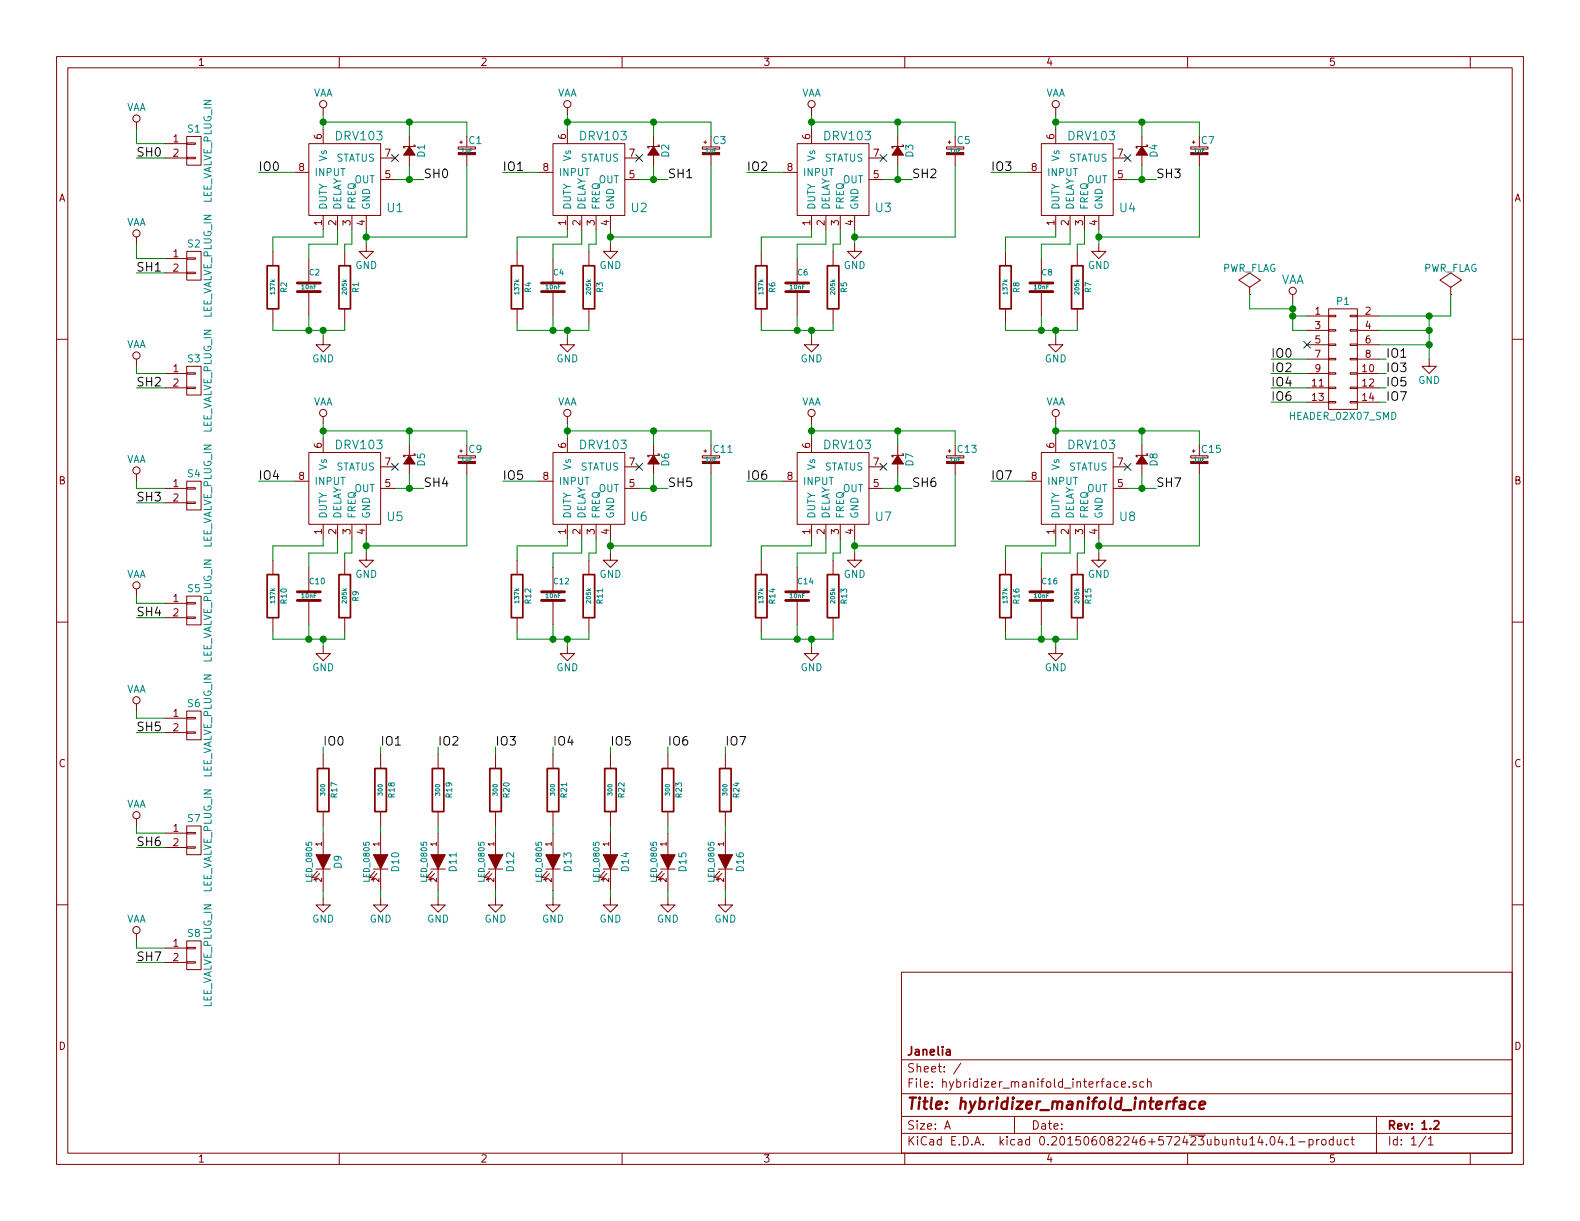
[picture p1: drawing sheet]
<svg xmlns="http://www.w3.org/2000/svg" width="279mm" height="216mm" viewBox="0 0 279 216" stroke-linecap="round" stroke-linejoin="round" font-family="sans-serif">
<g fill="none" stroke="#840000" stroke-width=".18">
<path d="M10 10h259.4v195.9h-259.4zM12 12h255.4v191.9h-255.4zM57.1 19.1v1.2M60 10v2M100.3 19.1v1.2M110 10v2M143.5 19.1v1.2M160 10v2M186.7 19.1v1.2M210 10v2M260 10v2M24.1 21.6v1.3"/>
<path d="M29.2 25.4h3.8M29.2 27.9h3.8M33 27.8h1.5v.3h-1.5zM33 25.3h1.5v.2h-1.5zM33 24.1h2.6v5.1h-2.6zM52.1 30.5h2.5M54.6 25.4h12.7v12.7h-12.7zM57.1 22.9v2.5M57.1 38.1v2.5M59.7 38.1v2.5M62.2 38.1v2.5M64.8 38.1v2.5"/>
<path d="M67.3 27.9h2.5M67.3 31.8h2.5M72.4 24.1v1.8M72.4 27.4v1.8M73.2 25.7h.2v.2h-2v.3h.2M81 26h3.1v.4h-3.1zM81.3 25.1h.5M81.5 24.9v.5M82.5 27.4v1.8M95.2 30.5h2.6M97.8 25.4h12.7v12.7h-12.7zM100.3 22.9v2.5"/>
<path d="M100.3 38.1v2.5M102.9 38.1v2.5M105.4 38.1v2.5M107.9 38.1v2.5M110.5 27.9h2.5M110.5 31.8h2.5M115.6 24.1v1.8M115.6 27.4v1.8M116.3 25.7h.3v.2h-2v.3h.2M124.2 26h3.1v.4h-3.1zM124.5 25.1h.5M124.7 24.9v.5"/>
<path d="M125.7 27.4v1.8M138.4 30.5h2.6M141 25.4h12.7v12.7h-12.7zM143.5 22.9v2.5M143.5 38.1v2.5M146 38.1v2.5M148.6 38.1v2.5M151.1 38.1v2.5M153.7 27.9h2.5M153.7 31.8h2.5M158.7 24.1v1.8M158.7 27.4v1.8"/>
<path d="M159.5 25.7h.3v.2h-2.1v.3h.3M167.4 26h3v.4h-3zM167.6 25.1h.5M167.9 24.9v.5M168.9 27.4v1.8M181.6 30.5h2.5M184.1 25.4h12.7v12.7h-12.7zM186.7 22.9v2.5M186.7 38.1v2.5M189.2 38.1v2.5M191.8 38.1v2.5M194.3 38.1v2.5"/>
<path d="M196.8 27.9h2.6M196.8 31.8h2.6M201.9 24.1v1.8M201.9 27.4v1.8M202.7 25.7h.2v.2h-2v.3h.3M210.6 26h3v.4h-3zM210.8 25.1h.5M211.1 24.9v.5M212.1 27.4v1.8M10 60h2M24.1 41.9v1.3M29.2 45.7h3.8"/>
<path d="M29.2 48.3h3.8M33 48.1h1.5v.3h-1.5zM33 45.6h1.5v.2h-1.5zM33 44.5h2.6v5h-2.6zM48.3 44.5v2.5M48.3 54.6v2.6M54.6 45.7v4.3M54.6 51.6v4.3M57.1 59.7v1.3h1.3l-1.3 1.2-1.2-1.2h1.2M61 44.5v2.5M61 54.6v2.6M64.8 43.2v1.3h1.2l-1.2 1.2-1.3-1.2h1.3"/>
<path d="M91.4 44.5v2.5M91.4 54.6v2.6M97.8 45.7v4.3M97.8 51.6v4.3M100.3 59.7v1.3h1.3l-1.3 1.2-1.2-1.2h1.2M104.1 44.5v2.5M104.1 54.6v2.6M107.9 43.2v1.3h1.3l-1.3 1.2-1.2-1.2h1.2M134.6 44.5v2.5M134.6 54.6v2.6M141 45.7v4.3M141 51.6v4.3"/>
<path d="M143.5 59.7v1.3h1.3l-1.3 1.2-1.3-1.2h1.3M147.3 44.5v2.5M147.3 54.6v2.6M151.1 43.2v1.3h1.3l-1.3 1.2-1.2-1.2h1.2M177.8 44.5v2.5M177.8 54.6v2.6M184.1 45.7v4.3M184.1 51.6v4.3M186.7 59.7v1.3h1.3l-1.3 1.2-1.3-1.2h1.3M190.5 44.5v2.5M190.5 54.6v2.6M194.3 43.2v1.3h1.3l-1.3 1.2-1.3-1.2h1.3"/>
<path d="M221 52.1h.1M221 50.8l1.9-1.3-1.9-1.2-1.9 1.2 1.9 1.3v1.3M228.6 52.1v1.2M231.1 55.9h3.8M231.1 58.4h3.8M234.9 58.3h1.3v.2h-1.3zM234.9 55.8h1.3v.2h-1.3zM234.9 54.6h5.1v17.8h-5.1zM238.8 58.3h1.2v.2h-1.2zM238.8 55.8h1.2v.2h-1.2zM240 55.9h3.8M240 58.4h3.8"/>
<path d="M256.5 52.1h.1M256.5 50.8l1.9-1.3-1.9-1.2-1.9 1.2 1.9 1.3v1.3M267.4 60h2M24.1 63.5v1.3M29.2 66h3.8M29.2 68.6h3.8M33 68.5h1.5v.2h-1.5zM33 65.9h1.5v.3h-1.5zM33 64.8h2.6v5.1h-2.6zM57.1 73.7v1.2M57.1 77.5v2.5M72.4 78.7v1.8"/>
<path d="M81.3 79.8h.5M81.5 79.5v.5M100.3 73.7v1.2M100.3 77.5v2.5M115.6 78.7v1.8M124.5 79.8h.5M124.7 79.5v.5M143.5 73.7v1.2M143.5 77.5v2.5M158.7 78.7v1.8M167.6 79.8h.5M167.9 79.5v.5"/>
<path d="M186.7 73.7v1.2M186.7 77.5v2.5M201.9 78.7v1.8M210.8 79.8h.5M211.1 79.5v.5M231.1 66h3.8M231.1 68.6h3.8M231.1 61h3.8M231.1 63.5h3.8M231.1 71.1h3.8M234.9 71h1.3v.2h-1.3zM234.9 68.5h1.3v.2h-1.3z"/>
<path d="M234.9 65.9h1.3v.3h-1.3zM234.9 63.4h1.3v.2h-1.3zM234.9 60.8h1.3v.3h-1.3zM238.8 71h1.2v.2h-1.2zM238.8 68.5h1.2v.2h-1.2zM238.8 65.9h1.2v.3h-1.2zM238.8 63.4h1.2v.2h-1.2zM238.8 60.8h1.2v.3h-1.2zM240 66h3.8M240 68.6h3.8M240 61h3.8M240 63.5h3.8"/>
<path d="M240 71.1h3.8M252.7 63.5v1.3h1.3l-1.3 1.2-1.2-1.2h1.2M24.1 83.8v1.3M29.2 86.4h3.8M29.2 88.9h3.8M33 88.8h1.5v.2h-1.5zM33 86.2h1.5v.3h-1.5zM33 85.1h2.6v5.1h-2.6zM48.3 99.1v2.5M52.1 85.1h2.5M54.6 80h12.7v12.7h-12.7zM57.1 92.7v2.6"/>
<path d="M59.7 92.7v2.6M61 99.1v2.5M62.2 92.7v2.6M64.8 97.8v1.3h1.2l-1.2 1.2-1.3-1.2h1.3M64.8 92.7v2.6M67.3 86.4h2.5M67.3 82.6h2.5M72.4 82v1.8M73.2 80.3h.2v.2h-2v.3h.2M81 80.6h3.1v.4h-3.1zM82.5 82v1.8M91.4 99.1v2.5"/>
<path d="M95.2 85.1h2.6M97.8 80h12.7v12.7h-12.7zM100.3 92.7v2.6M102.9 92.7v2.6M104.1 99.1v2.5M105.4 92.7v2.6M107.9 97.8v1.3h1.3l-1.3 1.2-1.2-1.2h1.2M107.9 92.7v2.6M110.5 86.4h2.5M110.5 82.6h2.5M115.6 82v1.8M116.3 80.3h.3v.2h-2v.3h.2"/>
<path d="M124.2 80.6h3.1v.4h-3.1zM125.7 82v1.8M134.6 99.1v2.5M138.4 85.1h2.6M141 80h12.7v12.7h-12.7zM143.5 92.7v2.6M146 92.7v2.6M147.3 99.1v2.5M148.6 92.7v2.6M151.1 97.8v1.3h1.3l-1.3 1.2-1.2-1.2h1.2M151.1 92.7v2.6M153.7 86.4h2.5"/>
<path d="M153.7 82.6h2.5M158.7 82v1.8M159.5 80.3h.3v.2h-2.1v.3h.3M167.4 80.6h3v.4h-3zM168.9 82v1.8M177.8 99.1v2.5M181.6 85.1h2.5M184.1 80h12.7v12.7h-12.7zM186.7 92.7v2.6M189.2 92.7v2.6M190.5 99.1v2.5M191.8 92.7v2.6"/>
<path d="M194.3 97.8v1.3h1.3l-1.3 1.2-1.3-1.2h1.3M194.3 92.7v2.6M196.8 86.4h2.6M196.8 82.6h2.6M201.9 82v1.8M202.7 80.3h.2v.2h-2v.3h.3M210.6 80.6h3v.4h-3zM212.1 82v1.8M10 110h2M24.1 104.1v1.3M29.2 106.7h3.8M29.2 109.2h3.8"/>
<path d="M33 109.1h1.5v.2h-1.5zM33 106.6h1.5v.2h-1.5zM33 105.4h2.6v5.1h-2.6zM48.3 109.2v2.6M54.6 100.3v4.3M54.6 106.2v4.3M57.1 114.3v1.3h1.3l-1.3 1.2-1.2-1.2h1.2M61 109.2v2.6M91.4 109.2v2.6M97.8 100.3v4.3M97.8 106.2v4.3M100.3 114.3v1.3h1.3l-1.3 1.2-1.2-1.2h1.2"/>
<path d="M104.1 109.2v2.6M134.6 109.2v2.6M141 100.3v4.3M141 106.2v4.3M143.5 114.3v1.3h1.3l-1.3 1.2-1.3-1.2h1.3M147.3 109.2v2.6M177.8 109.2v2.6M184.1 100.3v4.3M184.1 106.2v4.3M186.7 114.3v1.3h1.3l-1.3 1.2-1.3-1.2h1.3M190.5 109.2v2.6M267.4 110h2"/>
<path d="M24.1 124.5v1.2M29.2 127h3.8M29.2 129.5h3.8M33 129.4h1.5v.3h-1.5zM33 126.9h1.5v.2h-1.5zM33 125.7h2.6v5.1h-2.6zM57.1 133.4v2.5M67.3 133.4v2.5M77.5 133.4v2.5M87.6 133.4v2.5M97.8 133.4v2.5M107.9 133.4v2.5"/>
<path d="M118.1 133.4v2.5M128.3 133.4v2.5M10 160h2M24.1 144.8v1.3M29.2 147.3h3.8M29.2 149.9h3.8M33 149.7h1.5v.3h-1.5zM33 147.2h1.5v.2h-1.5zM33 146.1h2.6v5h-2.6zM55.9 153.7h2.5M56.1 154.1l-1 1.1 .7-.1M56.5 154.4l-1 1.2 .6-.2"/>
<path d="M57.1 158.8v1.2h1.3l-1.3 1.3-1.2-1.3h1.2M57.1 143.5v2.6M57.1 147.3v3.8M57.1 153.7v3.8M66 153.7h2.6M66.3 154.1l-1 1.1 .6-.1M66.7 154.4l-1 1.2 .6-.2M67.3 158.8v1.2h1.3l-1.3 1.3-1.3-1.3h1.3M67.3 143.5v2.6M67.3 147.3v3.8M67.3 153.7v3.8M76.2 153.7h2.5"/>
<path d="M76.5 154.1l-1.1 1.1 .7-.1M76.8 154.4l-1 1.2 .7-.2M77.5 158.8v1.2h1.2l-1.2 1.3-1.3-1.3h1.3M77.5 143.5v2.6M77.5 147.3v3.8M77.5 153.7v3.8M86.4 153.7h2.5M86.6 154.1l-1 1.1 .6-.1M87 154.4l-1 1.2 .6-.2M87.6 158.8v1.2h1.3l-1.3 1.3-1.2-1.3h1.2M87.6 143.5v2.6M87.6 147.3v3.8"/>
<path d="M87.6 153.7v3.8M96.5 153.7h2.6M96.8 154.1l-1 1.1 .6-.1M97.2 154.4l-1.1 1.2 .7-.2M97.8 158.8v1.2h1.3l-1.3 1.3-1.3-1.3h1.3M97.8 143.5v2.6M97.8 147.3v3.8M97.8 153.7v3.8M106.7 153.7h2.5M106.9 154.1l-1 1.1 .7-.1M107.3 154.4l-1 1.2 .6-.2M107.9 158.8v1.2h1.3l-1.3 1.3-1.2-1.3h1.2"/>
<path d="M107.9 143.5v2.6M107.9 147.3v3.8M107.9 153.7v3.8M116.8 153.7h2.6M117.1 154.1l-1 1.1 .6-.1M117.5 154.4l-1 1.2 .6-.2M118.1 158.8v1.2h1.3l-1.3 1.3-1.3-1.3h1.3M118.1 143.5v2.6M118.1 147.3v3.8M118.1 153.7v3.8M127 153.7h2.5M127.3 154.1l-1.1 1.1 .7-.1"/>
<path d="M127.6 154.4l-1 1.2 .7-.2M128.3 158.8v1.2h1.2l-1.2 1.3-1.3-1.3h1.3M128.3 143.5v2.6M128.3 147.3v3.8M128.3 153.7v3.8M267.4 160h2M24.1 165.1v1.3M29.2 167.6h3.8M29.2 170.2h3.8M33 170.1h1.5v.2h-1.5zM33 167.5h1.5v.3h-1.5zM33 166.4h2.6v5.1h-2.6z"/>
<path d="M159.4 171.9h108v32h-108zM159.4 197.4h108M159.4 193.4h108M159.4 187.4h108M167.1 199.7l.4-1.5 .5 1.5M167.2 199.2h.7M169.9 188l-1.3 1.9M179.4 197.4v3M197.7 191.3h-.4l-.3 .2 .1 .6 .2 .2 .4-.1M198.3 191.8l.7-.2v-.3h-.4l-.3 .2 .1 .7h.6M199.7 192.1v.2M200.9 191.3a.37 .37 0 0 0-.6 .2l.1 .2 .5 .1 .1 .2-.2 .3-.5-.1"/>
<path d="M202.3 191.3h-.5l-.3 .2 .1 .6 .2 .2 .5-.1M202.9 191.4l.2-.1h.4l.1 1M202.9 190.8v1.5M243.4 197.4v6.5M60 203.9v2M110 203.9v2M159.4 200.4h108M160 203.9v2M210 203.9v2M224.8 201h.1a.81 .81 0 0 1 .6 .6 .81 .81 0 0 1-.3 .8l-.1 .1a.8 .8 0 0 1-.6-.7 .8 .8 0 0 1 .3-.8zM226.4 200.9l-.4 1.1h.9M226.7 201.5v1"/>
<path d="M227.5 202.3v.2M228.1 201.4l.5-.4v1.5M228.1 202.5h.9M229.6 201.9h1.2M231.5 201.5h.4l.3 .3-.1 .6h-.6M231.5 201.5v1.5M232.8 201.5v1M233.3 201.5l-.5 .3M233.8 201.6l.2-.1 .4 .1 .1 .6-.1 .2-.4 .1-.2-.2zM235.8 201.5h-.5l-.2 .3v.5l.2 .2 .5-.1M235.8 201v1.5M236.5 201.5l.1 .9 .3 .1 .2-.2"/>
<path d="M237.1 201.5v1M238.5 201.5h-.5l-.3 .3 .1 .5 .2 .2 .5-.1M238.9 201.5h.6M239.1 201v1.3l.4 .2M252.1 200.9l-1.2 1.9M252.6 201.4l.4-.4v1.5M252.6 202.5h.8M260 203.9v2"/>
<circle cx="57.1" cy="18.4" r=".63"/>
<circle cx="100.3" cy="18.4" r=".63"/>
<circle cx="143.5" cy="18.4" r=".63"/>
<circle cx="186.7" cy="18.4" r=".63"/>
<circle cx="24.1" cy="21" r=".63"/>
<circle cx="24.1" cy="41.3" r=".63"/>
<circle cx="228.6" cy="51.4" r=".63"/>
<circle cx="24.1" cy="62.9" r=".63"/>
<circle cx="57.1" cy="73" r=".63"/>
<circle cx="100.3" cy="73" r=".63"/>
<circle cx="143.5" cy="73" r=".63"/>
<circle cx="186.7" cy="73" r=".63"/>
<circle cx="24.1" cy="83.2" r=".63"/>
<circle cx="24.1" cy="103.5" r=".63"/>
<circle cx="24.1" cy="123.8" r=".63"/>
<circle cx="24.1" cy="144.1" r=".63"/>
<circle cx="24.1" cy="164.5" r=".63"/>
</g>
<g fill="none" stroke="#840000" stroke-width=".3">
<path d="M47.2 47h2.1v7.6h-2.1zM59.9 47h2.1v7.6h-2.1zM90.4 47h2.1v7.6h-2.1zM103.1 47h2.1v7.6h-2.1zM133.6 47h2v7.6h-2zM146.3 47h2v7.6h-2zM176.8 47h2v7.6h-2zM189.5 47h2v7.6h-2zM47.2 101.6h2.1v7.6h-2.1zM59.9 101.6h2.1v7.6h-2.1zM90.4 101.6h2.1v7.6h-2.1zM103.1 101.6h2.1v7.6h-2.1z"/>
<path d="M133.6 101.6h2v7.6h-2zM146.3 101.6h2v7.6h-2zM176.8 101.6h2v7.6h-2zM189.5 101.6h2v7.6h-2zM56.1 135.9h2.1v7.6h-2.1zM66.3 135.9h2v7.6h-2zM76.5 135.9h2v7.6h-2zM86.6 135.9h2v7.6h-2zM96.8 135.9h2v7.6h-2zM106.9 135.9h2.1v7.6h-2.1zM117.1 135.9h2v7.6h-2zM127.3 135.9h2v7.6h-2z"/>
<path d="M253.6 198.3l.2-.1h.4l.3 .4-1 1.1h1"/>
</g>
<path d="M208.8 194.8h.7v1.3M209.6 195.2l-.7 .1a.4 .4 0 0 0-.4 .4 .4 .4 0 0 0 .3 .4l.7-.1M211.4 194.8a.7 .7 0 0 0-1 .3v.8l.3 .2 .6-.1M212.1 195.4l1-.2v-.4h-.8l-.2 1 .2 .3 .6-.1" fill="none" stroke="#840000" stroke-width=".41"/>
<g fill="none" stroke="#008400" stroke-width=".18">
<path d="M24.1 27.9h5.1M24.1 22.9v2.5h5.1M45.7 30.5h6.4M57.1 20.3v2.6M57.1 21.6h25.4v2.5M69.8 31.8h5.1M72.4 21.6v2.5M72.4 29.2v2.6M82.5 29.2v12.7h-17.7M88.9 30.5h6.3M100.3 21.6h25.4v2.5M100.3 20.3v2.6"/>
<path d="M113 31.8h5.1M115.6 21.6v2.5M115.6 29.2v2.6M125.7 29.2v12.7h-17.8M132.1 30.5h6.3M143.5 21.6h25.4v2.5M143.5 20.3v2.6M156.2 31.8h5.1M158.7 21.6v2.5M158.7 29.2v2.6M168.9 29.2v12.7h-17.8M175.3 30.5h6.3"/>
<path d="M186.7 21.6h25.4v2.5M186.7 20.3v2.6M199.4 31.8h5.1M201.9 21.6v2.5M201.9 29.2v2.6M212.1 29.2v12.7h-17.8M24.1 48.3h5.1M24.1 43.2v2.5h5.1M48.3 57.2v1.2h12.7v-1.2M54.6 55.9v2.5M57.1 40.6v1.3h-8.8v2.6M57.1 58.4v1.3"/>
<path d="M59.7 40.6v2.6h-5.1v2.5M62.2 40.6v2.6h-1.2v1.3M64.8 40.6v2.6M91.4 57.2v1.2h12.7v-1.2M97.8 55.9v2.5M100.3 40.6v1.3h-8.9v2.6M100.3 58.4v1.3M102.9 40.6v2.6h-5.1v2.5M105.4 40.6v2.6h-1.3v1.3M107.9 40.6v2.6M134.6 57.2v1.2h12.7v-1.2M141 55.9v2.5"/>
<path d="M143.5 40.6v1.3h-8.9v2.6M143.5 58.4v1.3M146 40.6v2.6h-5v2.5M148.6 40.6v2.6h-1.3v1.3M151.1 40.6v2.6M177.8 57.2v1.2h12.7v-1.2M184.1 55.9v2.5M186.7 40.6v1.3h-8.9v2.6M186.7 58.4v1.3M189.2 40.6v2.6h-5.1v2.5M191.8 40.6v2.6h-1.3v1.3M194.3 40.6v2.6"/>
<path d="M221 52.1v2.5h7.6M228.6 53.3v5.1h2.5M228.6 55.9h2.5M243.8 58.4h8.9M252.7 55.9v7.6M256.5 52.1v3.8h-12.7M24.1 64.8v1.2h5.1M24.1 68.6h5.1M57.1 74.9v2.6M57.1 76.2h25.4v2.5M72.4 76.2v2.5M100.3 74.9v2.6"/>
<path d="M100.3 76.2h25.4v2.5M115.6 76.2v2.5M143.5 74.9v2.6M143.5 76.2h25.4v2.5M158.7 76.2v2.5M186.7 74.9v2.6M186.7 76.2h25.4v2.5M201.9 76.2v2.5M224.8 63.5h6.3M224.8 66h6.3M224.8 68.6h6.3M224.8 71.1h6.3"/>
<path d="M243.8 63.5h1.3M243.8 66h1.3M243.8 68.6h1.3M243.8 71.1h1.3M243.8 61h8.9M24.1 85.1v1.3h5.1M24.1 88.9h5.1M45.7 85.1h6.4M57.1 95.3v1.2h-8.8v2.6M59.7 95.3v2.5h-5.1v2.5M62.2 95.3v2.5h-1.2v1.3M64.8 95.3v2.5"/>
<path d="M69.8 86.4h5.1M72.4 83.8v2.6M82.5 83.8v12.7h-17.7M88.9 85.1h6.3M100.3 95.3v1.2h-8.9v2.6M102.9 95.3v2.5h-5.1v2.5M105.4 95.3v2.5h-1.3v1.3M107.9 95.3v2.5M113 86.4h5.1M115.6 83.8v2.6M125.7 83.8v12.7h-17.8M132.1 85.1h6.3"/>
<path d="M143.5 95.3v1.2h-8.9v2.6M146 95.3v2.5h-5v2.5M148.6 95.3v2.5h-1.3v1.3M151.1 95.3v2.5M156.2 86.4h5.1M158.7 83.8v2.6M168.9 83.8v12.7h-17.8M175.3 85.1h6.3M186.7 95.3v1.2h-8.9v2.6M189.2 95.3v2.5h-5.1v2.5M191.8 95.3v2.5h-1.3v1.3M194.3 95.3v2.5"/>
<path d="M199.4 86.4h5.1M201.9 83.8v2.6M212.1 83.8v12.7h-17.8M24.1 109.2h5.1M24.1 105.4v1.3h5.1M48.3 111.8v1.2h12.7v-1.2M54.6 110.5v2.5M57.1 113v1.3M91.4 111.8v1.2h12.7v-1.2M97.8 110.5v2.5M100.3 113v1.3M134.6 111.8v1.2h12.7v-1.2"/>
<path d="M141 110.5v2.5M143.5 113v1.3M177.8 111.8v1.2h12.7v-1.2M184.1 110.5v2.5M186.7 113v1.3M24.1 129.5h5.1M24.1 125.7v1.3h5.1M57.1 132.1v1.3M67.3 132.1v1.3M77.5 132.1v1.3M87.6 132.1v1.3M97.8 132.1v1.3"/>
<path d="M107.9 132.1v1.3M118.1 132.1v1.3M128.3 132.1v1.3M24.1 149.9h5.1M24.1 146.1v1.2h5.1M57.1 146.1v1.2M57.1 157.5v1.3M67.3 146.1v1.2M67.3 157.5v1.3M77.5 146.1v1.2M77.5 157.5v1.3M87.6 146.1v1.2"/>
<path d="M87.6 157.5v1.3M97.8 146.1v1.2M97.8 157.5v1.3M107.9 146.1v1.2M107.9 157.5v1.3M118.1 146.1v1.2M118.1 157.5v1.3M128.3 146.1v1.2M128.3 157.5v1.3M24.1 170.2h5.1M24.1 166.4v1.2h5.1"/>
</g>
<g fill="#008400" stroke="#008400" stroke-width=".25">
<circle cx="228.6" cy="55.9" r=".51"/>
<circle cx="228.6" cy="54.6" r=".51"/>
<circle cx="252.7" cy="58.4" r=".51"/>
<circle cx="252.7" cy="61" r=".51"/>
<circle cx="252.7" cy="55.9" r=".51"/>
<circle cx="72.4" cy="31.8" r=".51"/>
<circle cx="57.2" cy="21.6" r=".51"/>
<circle cx="72.4" cy="21.6" r=".51"/>
<circle cx="64.8" cy="41.9" r=".51"/>
<circle cx="54.6" cy="58.4" r=".51"/>
<circle cx="57.2" cy="58.4" r=".51"/>
<circle cx="115.6" cy="31.8" r=".51"/>
<circle cx="100.3" cy="21.6" r=".51"/>
<circle cx="115.6" cy="21.6" r=".51"/>
<circle cx="108" cy="41.9" r=".51"/>
<circle cx="97.8" cy="58.4" r=".51"/>
<circle cx="100.3" cy="58.4" r=".51"/>
<circle cx="158.8" cy="31.8" r=".51"/>
<circle cx="143.5" cy="21.6" r=".51"/>
<circle cx="158.8" cy="21.6" r=".51"/>
<circle cx="151.1" cy="41.9" r=".51"/>
<circle cx="141" cy="58.4" r=".51"/>
<circle cx="143.5" cy="58.4" r=".51"/>
<circle cx="201.9" cy="31.8" r=".51"/>
<circle cx="186.7" cy="21.6" r=".51"/>
<circle cx="201.9" cy="21.6" r=".51"/>
<circle cx="194.3" cy="41.9" r=".51"/>
<circle cx="184.2" cy="58.4" r=".51"/>
<circle cx="186.7" cy="58.4" r=".51"/>
<circle cx="72.4" cy="86.4" r=".51"/>
<circle cx="57.2" cy="76.2" r=".51"/>
<circle cx="72.4" cy="76.2" r=".51"/>
<circle cx="64.8" cy="96.5" r=".51"/>
<circle cx="54.6" cy="113" r=".51"/>
<circle cx="57.2" cy="113" r=".51"/>
<circle cx="115.6" cy="86.4" r=".51"/>
<circle cx="100.3" cy="76.2" r=".51"/>
<circle cx="115.6" cy="76.2" r=".51"/>
<circle cx="108" cy="96.5" r=".51"/>
<circle cx="97.8" cy="113" r=".51"/>
<circle cx="100.3" cy="113" r=".51"/>
<circle cx="158.8" cy="86.4" r=".51"/>
<circle cx="143.5" cy="76.2" r=".51"/>
<circle cx="158.8" cy="76.2" r=".51"/>
<circle cx="151.1" cy="96.5" r=".51"/>
<circle cx="141" cy="113" r=".51"/>
<circle cx="143.5" cy="113" r=".51"/>
<circle cx="201.9" cy="86.4" r=".51"/>
<circle cx="186.7" cy="76.2" r=".51"/>
<circle cx="201.9" cy="76.2" r=".51"/>
<circle cx="194.3" cy="96.5" r=".51"/>
<circle cx="184.2" cy="113" r=".51"/>
<circle cx="186.7" cy="113" r=".51"/>
</g>
<g fill="none" stroke="#000084" stroke-width=".18">
<path d="M69.2 27.3l1.3 1.2M70.5 27.3l-1.3 1.2M112.4 27.3l1.2 1.2M113.6 27.3l-1.2 1.2M155.6 27.3l1.2 1.2M156.8 27.3l-1.2 1.2M198.8 27.3l1.2 1.2M200 27.3l-1.2 1.2M230.5 60.4l1.2 1.2M231.7 60.4l-1.2 1.2M69.2 81.9l1.3 1.3M70.5 81.9l-1.3 1.3"/>
<path d="M112.4 81.9l1.2 1.3M113.6 81.9l-1.2 1.3M155.6 81.9l1.2 1.3M156.8 81.9l-1.2 1.3M198.8 81.9l1.2 1.3M200 81.9l-1.2 1.3"/>
</g>
<g fill="#840000" stroke="#840000" stroke-width=".18">
<path d="M72.4 25.9l1 1.5h-2z"/>
<path d="M115.6 25.9l1 1.5h-2z"/>
<path d="M158.7 25.9l1.1 1.5h-2.1z"/>
<path d="M201.9 25.9l1 1.5h-2z"/>
<path d="M72.4 80.5l1 1.5h-2z"/>
<path d="M115.6 80.5l1 1.5h-2z"/>
<path d="M158.7 80.5l1.1 1.5h-2.1z"/>
<path d="M201.9 80.5l1 1.5h-2z"/>
<path d="M55.9 151.1h2.5l-1.3 2.6z"/>
<path d="M66 151.1h2.6l-1.3 2.6z"/>
<path d="M76.2 151.1h2.5l-1.2 2.6z"/>
<path d="M86.4 151.1h2.5l-1.3 2.6z"/>
<path d="M96.5 151.1h2.6l-1.3 2.6z"/>
<path d="M106.7 151.1h2.5l-1.3 2.6z"/>
<path d="M116.8 151.1h2.6l-1.3 2.6z"/>
<path d="M127 151.1h2.5l-1.2 2.6z"/>
<path d="M81 27h3.1v.4h-3.1z"/>
<path d="M124.2 27h3.1v.4h-3.1z"/>
<path d="M167.4 27h3v.4h-3z"/>
<path d="M210.6 27h3v.4h-3z"/>
<path d="M81 81.6h3.1v.4h-3.1z"/>
<path d="M124.2 81.6h3.1v.4h-3.1z"/>
<path d="M167.4 81.6h3v.4h-3z"/>
<path d="M210.6 81.6h3v.4h-3z"/>
</g>
<g fill="none" stroke="#840000" stroke-width=".51">
<path d="M52.6 51.6h4M52.6 50h4M95.8 51.6h4M95.8 50h4M138.9 51.6h4.1M138.9 50h4.1M182.1 51.6h4.1M182.1 50h4.1M52.6 106.2h4M52.6 104.6h4M95.8 106.2h4M95.8 104.6h4"/>
<path d="M138.9 106.2h4.1M138.9 104.6h4.1M182.1 106.2h4.1M182.1 104.6h4.1"/>
</g>
<text font-size="2.8" fill="#840000" x="160.4" y="196.2">Title: hybridizer_manifold_interface</text>
<g font-size="2.1">
<text x="24.1" y="27.7">SH0</text>
<text x="45.7" y="30.2">IO0</text>
<text x="74.9" y="31.5">SH0</text>
<text x="88.9" y="30.2">IO1</text>
<text x="118.1" y="31.5">SH1</text>
<text x="132.1" y="30.2">IO2</text>
<text x="161.3" y="31.5">SH2</text>
<text x="175.3" y="30.2">IO3</text>
<text x="204.5" y="31.5">SH3</text>
<text x="24.1" y="48">SH1</text>
<text x="224.8" y="63.2">IO0</text>
<text x="224.8" y="65.8">IO2</text>
<text x="245.1" y="63.2">IO1</text>
<text x="245.1" y="65.8">IO3</text>
<text x="24.1" y="68.3">SH2</text>
<text x="224.8" y="68.3">IO4</text>
<text x="224.8" y="70.9">IO6</text>
<text x="245.1" y="68.3">IO5</text>
<text x="245.1" y="70.9">IO7</text>
<text x="24.1" y="88.6">SH3</text>
<text x="45.7" y="84.8">IO4</text>
<text x="74.9" y="86.1">SH4</text>
<text x="88.9" y="84.8">IO5</text>
<text x="118.1" y="86.1">SH5</text>
<text x="132.1" y="84.8">IO6</text>
<text x="161.3" y="86.1">SH6</text>
<text x="175.3" y="84.8">IO7</text>
<text x="204.5" y="86.1">SH7</text>
<text x="24.1" y="109">SH4</text>
<text x="24.1" y="129.3">SH5</text>
<text x="57.1" y="131.8">IO0</text>
<text x="67.3" y="131.8">IO1</text>
<text x="77.5" y="131.8">IO2</text>
<text x="87.6" y="131.8">IO3</text>
<text x="97.8" y="131.8">IO4</text>
<text x="107.9" y="131.8">IO5</text>
<text x="118.1" y="131.8">IO6</text>
<text x="128.3" y="131.8">IO7</text>
<text x="24.1" y="149.6">SH6</text>
<text x="24.1" y="169.9">SH7</text>
</g>
<g font-size="2.1" fill="#008484">
<text x="59.5" y="24.8">DRV103</text>
<text x="102.7" y="24.8">DRV103</text>
<text x="145.8" y="24.8">DRV103</text>
<text x="189" y="24.8">DRV103</text>
<text x="68.5" y="37.5">U1</text>
<text x="111.7" y="37.5">U2</text>
<text x="154.9" y="37.5">U3</text>
<text x="198" y="37.5">U4</text>
<text x="226.4" y="50.2">VAA</text>
<text x="59.5" y="79.4">DRV103</text>
<text x="102.7" y="79.4">DRV103</text>
<text x="145.8" y="79.4">DRV103</text>
<text x="189" y="79.4">DRV103</text>
<text x="68.5" y="92.1">U5</text>
<text x="111.7" y="92.1">U6</text>
<text x="154.9" y="92.1">U7</text>
<text x="198" y="92.1">U8</text>
</g>
<g font-size="2.1" fill="#840000">
<text x="160.4" y="189.6">Sheet: /</text>
<text x="160.4" y="186.6">Janelia</text>
<text x="160.4" y="192.3">File: hybridizer_manifold_interface.sch</text>
<text x="160.4" y="202.5">KiCad E.D.A. kicad 0.201506082246+572423ubuntu14.04.1-product</text>
<text x="160.4" y="199.7">Size: A</text>
<text x="182.4" y="199.7">Date:</text>
<text x="245.4" y="199.7">Rev: 1.2</text>
<text x="245.4" y="202.5">Id: 1/1</text>
</g>
<g font-size="1.8" fill="#840000">
<text x="35" y="11.6">1</text>
<text x="85" y="11.6">2</text>
<text x="135" y="11.6">3</text>
<text x="185" y="11.6">4</text>
<text x="235" y="11.6">5</text>
<text x="30.6" y="25.1">1</text>
<text x="30.6" y="27.7">2</text>
<text x="56.9" y="24.6" transform="rotate(-90 56.9 24.6)">6</text>
<text x="68.1" y="27.7">7</text>
<text x="100.1" y="24.6" transform="rotate(-90 100.1 24.6)">6</text>
<text x="111.3" y="27.7">7</text>
<text x="143.3" y="24.6" transform="rotate(-90 143.3 24.6)">6</text>
<text x="154.5" y="27.7">7</text>
<text x="186.4" y="24.6" transform="rotate(-90 186.4 24.6)">6</text>
<text x="197.6" y="27.7">7</text>
<text x="10.4" y="35.6">A</text>
<text x="52.9" y="30.2">8</text>
<text x="68.1" y="31.5">5</text>
<text x="96" y="30.2">8</text>
<text x="111.3" y="31.5">5</text>
<text x="139.2" y="30.2">8</text>
<text x="154.5" y="31.5">5</text>
<text x="182.4" y="30.2">8</text>
<text x="197.6" y="31.5">5</text>
<text x="267.8" y="35.6">A</text>
<text x="56.9" y="39.9" transform="rotate(-90 56.9 39.9)">1</text>
<text x="59.4" y="39.9" transform="rotate(-90 59.4 39.9)">2</text>
<text x="62" y="39.9" transform="rotate(-90 62 39.9)">3</text>
<text x="64.5" y="39.9" transform="rotate(-90 64.5 39.9)">4</text>
<text x="100.1" y="39.9" transform="rotate(-90 100.1 39.9)">1</text>
<text x="102.6" y="39.9" transform="rotate(-90 102.6 39.9)">2</text>
<text x="105.2" y="39.9" transform="rotate(-90 105.2 39.9)">3</text>
<text x="107.7" y="39.9" transform="rotate(-90 107.7 39.9)">4</text>
<text x="143.3" y="39.9" transform="rotate(-90 143.3 39.9)">1</text>
<text x="145.8" y="39.9" transform="rotate(-90 145.8 39.9)">2</text>
<text x="148.3" y="39.9" transform="rotate(-90 148.3 39.9)">3</text>
<text x="150.9" y="39.9" transform="rotate(-90 150.9 39.9)">4</text>
<text x="186.4" y="39.9" transform="rotate(-90 186.4 39.9)">1</text>
<text x="189" y="39.9" transform="rotate(-90 189 39.9)">2</text>
<text x="191.5" y="39.9" transform="rotate(-90 191.5 39.9)">3</text>
<text x="194.1" y="39.9" transform="rotate(-90 194.1 39.9)">4</text>
<text x="30.6" y="45.5">1</text>
<text x="30.6" y="48">2</text>
<text x="232.6" y="55.6">1</text>
<text x="232.6" y="58.2">3</text>
<text x="241.5" y="55.6">2</text>
<text x="241.5" y="58.2">4</text>
<text x="30.6" y="65.8">1</text>
<text x="232.6" y="60.7">5</text>
<text x="232.6" y="63.2">7</text>
<text x="232.6" y="65.8">9</text>
<text x="241" y="65.8">10</text>
<text x="241.5" y="60.7">6</text>
<text x="241.5" y="63.2">8</text>
<text x="30.6" y="68.3">2</text>
<text x="232.1" y="68.3">11</text>
<text x="232.1" y="70.9">13</text>
<text x="241" y="68.3">12</text>
<text x="241" y="70.9">14</text>
<text x="56.9" y="79.2" transform="rotate(-90 56.9 79.2)">6</text>
<text x="68.1" y="82.3">7</text>
<text x="100.1" y="79.2" transform="rotate(-90 100.1 79.2)">6</text>
<text x="111.3" y="82.3">7</text>
<text x="143.3" y="79.2" transform="rotate(-90 143.3 79.2)">6</text>
<text x="154.5" y="82.3">7</text>
<text x="186.4" y="79.2" transform="rotate(-90 186.4 79.2)">6</text>
<text x="197.6" y="82.3">7</text>
<text x="10.4" y="85.6">B</text>
<text x="30.6" y="86.1">1</text>
<text x="30.6" y="88.6">2</text>
<text x="52.9" y="84.8">8</text>
<text x="68.1" y="86.1">5</text>
<text x="96" y="84.8">8</text>
<text x="111.3" y="86.1">5</text>
<text x="139.2" y="84.8">8</text>
<text x="154.5" y="86.1">5</text>
<text x="182.4" y="84.8">8</text>
<text x="197.6" y="86.1">5</text>
<text x="267.8" y="85.6">B</text>
<text x="56.9" y="94.5" transform="rotate(-90 56.9 94.5)">1</text>
<text x="59.4" y="94.5" transform="rotate(-90 59.4 94.5)">2</text>
<text x="62" y="94.5" transform="rotate(-90 62 94.5)">3</text>
<text x="64.5" y="94.5" transform="rotate(-90 64.5 94.5)">4</text>
<text x="100.1" y="94.5" transform="rotate(-90 100.1 94.5)">1</text>
<text x="102.6" y="94.5" transform="rotate(-90 102.6 94.5)">2</text>
<text x="105.2" y="94.5" transform="rotate(-90 105.2 94.5)">3</text>
<text x="107.7" y="94.5" transform="rotate(-90 107.7 94.5)">4</text>
<text x="143.3" y="94.5" transform="rotate(-90 143.3 94.5)">1</text>
<text x="145.8" y="94.5" transform="rotate(-90 145.8 94.5)">2</text>
<text x="148.3" y="94.5" transform="rotate(-90 148.3 94.5)">3</text>
<text x="150.9" y="94.5" transform="rotate(-90 150.9 94.5)">4</text>
<text x="186.4" y="94.5" transform="rotate(-90 186.4 94.5)">1</text>
<text x="189" y="94.5" transform="rotate(-90 189 94.5)">2</text>
<text x="191.5" y="94.5" transform="rotate(-90 191.5 94.5)">3</text>
<text x="194.1" y="94.5" transform="rotate(-90 194.1 94.5)">4</text>
<text x="30.6" y="106.4">1</text>
<text x="30.6" y="109">2</text>
<text x="30.6" y="126.7">1</text>
<text x="30.6" y="129.3">2</text>
<text x="10.4" y="135.6">C</text>
<text x="267.8" y="135.6">C</text>
<text x="30.6" y="147.1">1</text>
<text x="30.6" y="149.6">2</text>
<text x="30.6" y="167.4">1</text>
<text x="30.6" y="169.9">2</text>
<text x="10.4" y="185.6">D</text>
<text x="267.8" y="185.6">D</text>
<text x="35" y="205.5">1</text>
<text x="85" y="205.5">2</text>
<text x="135" y="205.5">3</text>
<text x="185" y="205.5">4</text>
<text x="235" y="205.5">5</text>
</g>
<g font-size="1.8" fill="#008484">
<text x="55.3" y="17.1">VAA</text>
<text x="98.5" y="17.1">VAA</text>
<text x="141.7" y="17.1">VAA</text>
<text x="184.8" y="17.1">VAA</text>
<text x="22.3" y="19.6">VAA</text>
<text x="33.2" y="23.4">S1</text>
<text x="57.8" y="28.6" transform="rotate(-90 57.8 28.6)">Vs</text>
<text x="59.2" y="28.6">STATUS</text>
<text x="75.1" y="27.8" transform="rotate(-90 75.1 27.8)">D1</text>
<text x="82.9" y="25.5">C1</text>
<text x="101" y="28.6" transform="rotate(-90 101 28.6)">Vs</text>
<text x="102.4" y="28.6">STATUS</text>
<text x="118.3" y="27.8" transform="rotate(-90 118.3 27.8)">D2</text>
<text x="126.1" y="25.5">C3</text>
<text x="144.1" y="28.6" transform="rotate(-90 144.1 28.6)">Vs</text>
<text x="145.6" y="28.6">STATUS</text>
<text x="161.5" y="27.8" transform="rotate(-90 161.5 27.8)">D3</text>
<text x="169.3" y="25.5">C5</text>
<text x="187.3" y="28.6" transform="rotate(-90 187.3 28.6)">Vs</text>
<text x="188.7" y="28.6">STATUS</text>
<text x="204.7" y="27.8" transform="rotate(-90 204.7 27.8)">D4</text>
<text x="212.5" y="25.5">C7</text>
<text x="55.6" y="31.1">INPUT</text>
<text x="62.6" y="32.4">OUT</text>
<text x="98.8" y="31.1">INPUT</text>
<text x="105.7" y="32.4">OUT</text>
<text x="142" y="31.1">INPUT</text>
<text x="148.9" y="32.4">OUT</text>
<text x="185.2" y="31.1">INPUT</text>
<text x="192.1" y="32.4">OUT</text>
<text x="22.3" y="39.9">VAA</text>
<text x="37.4" y="36.1" transform="rotate(-90 37.4 36.1)">LEE_VALVE_PLUG_IN</text>
<text x="57.8" y="37.1" transform="rotate(-90 57.8 37.1)">DUTY</text>
<text x="60.3" y="37.1" transform="rotate(-90 60.3 37.1)">DELAY</text>
<text x="62.9" y="37.1" transform="rotate(-90 62.9 37.1)">FREQ</text>
<text x="65.4" y="37.1" transform="rotate(-90 65.4 37.1)">GND</text>
<text x="101" y="37.1" transform="rotate(-90 101 37.1)">DUTY</text>
<text x="103.5" y="37.1" transform="rotate(-90 103.5 37.1)">DELAY</text>
<text x="106" y="37.1" transform="rotate(-90 106 37.1)">FREQ</text>
<text x="108.6" y="37.1" transform="rotate(-90 108.6 37.1)">GND</text>
<text x="144.1" y="37.1" transform="rotate(-90 144.1 37.1)">DUTY</text>
<text x="146.7" y="37.1" transform="rotate(-90 146.7 37.1)">DELAY</text>
<text x="149.2" y="37.1" transform="rotate(-90 149.2 37.1)">FREQ</text>
<text x="151.8" y="37.1" transform="rotate(-90 151.8 37.1)">GND</text>
<text x="187.3" y="37.1" transform="rotate(-90 187.3 37.1)">DUTY</text>
<text x="189.9" y="37.1" transform="rotate(-90 189.9 37.1)">DELAY</text>
<text x="192.4" y="37.1" transform="rotate(-90 192.4 37.1)">FREQ</text>
<text x="194.9" y="37.1" transform="rotate(-90 194.9 37.1)">GND</text>
<text x="33.2" y="43.7">S2</text>
<text x="62.8" y="47.5">GND</text>
<text x="106" y="47.5">GND</text>
<text x="149.2" y="47.5">GND</text>
<text x="192.4" y="47.5">GND</text>
<text x="216" y="48.1">PWR_FLAG</text>
<text x="236.4" y="53.9">P1</text>
<text x="251.6" y="48.1">PWR_FLAG</text>
<text x="37.4" y="56.5" transform="rotate(-90 37.4 56.5)">LEE_VALVE_PLUG_IN</text>
<text x="22.3" y="61.5">VAA</text>
<text x="33.2" y="64.1">S3</text>
<text x="55.2" y="64.1">GND</text>
<text x="98.4" y="64.1">GND</text>
<text x="141.6" y="64.1">GND</text>
<text x="184.7" y="64.1">GND</text>
<text x="55.3" y="71.7">VAA</text>
<text x="98.5" y="71.7">VAA</text>
<text x="141.7" y="71.7">VAA</text>
<text x="184.8" y="71.7">VAA</text>
<text x="250.8" y="67.9">GND</text>
<text x="37.4" y="76.8" transform="rotate(-90 37.4 76.8)">LEE_VALVE_PLUG_IN</text>
<text x="228.2" y="74.2">HEADER_02X07_SMD</text>
<text x="22.3" y="81.8">VAA</text>
<text x="57.8" y="83.2" transform="rotate(-90 57.8 83.2)">Vs</text>
<text x="59.2" y="83.2">STATUS</text>
<text x="75.1" y="82.4" transform="rotate(-90 75.1 82.4)">D5</text>
<text x="82.9" y="80.1">C9</text>
<text x="101" y="83.2" transform="rotate(-90 101 83.2)">Vs</text>
<text x="102.4" y="83.2">STATUS</text>
<text x="118.3" y="82.4" transform="rotate(-90 118.3 82.4)">D6</text>
<text x="126.2" y="80.1">C11</text>
<text x="144.1" y="83.2" transform="rotate(-90 144.1 83.2)">Vs</text>
<text x="145.6" y="83.2">STATUS</text>
<text x="161.5" y="82.4" transform="rotate(-90 161.5 82.4)">D7</text>
<text x="169.4" y="80.1">C13</text>
<text x="187.3" y="83.2" transform="rotate(-90 187.3 83.2)">Vs</text>
<text x="188.7" y="83.2">STATUS</text>
<text x="204.7" y="82.4" transform="rotate(-90 204.7 82.4)">D8</text>
<text x="212.6" y="80.1">C15</text>
<text x="33.2" y="84.4">S4</text>
<text x="55.6" y="85.7">INPUT</text>
<text x="62.6" y="87">OUT</text>
<text x="98.8" y="85.7">INPUT</text>
<text x="105.7" y="87">OUT</text>
<text x="142" y="85.7">INPUT</text>
<text x="148.9" y="87">OUT</text>
<text x="185.2" y="85.7">INPUT</text>
<text x="192.1" y="87">OUT</text>
<text x="57.8" y="91.7" transform="rotate(-90 57.8 91.7)">DUTY</text>
<text x="60.3" y="91.7" transform="rotate(-90 60.3 91.7)">DELAY</text>
<text x="62.9" y="91.7" transform="rotate(-90 62.9 91.7)">FREQ</text>
<text x="65.4" y="91.7" transform="rotate(-90 65.4 91.7)">GND</text>
<text x="101" y="91.7" transform="rotate(-90 101 91.7)">DUTY</text>
<text x="103.5" y="91.7" transform="rotate(-90 103.5 91.7)">DELAY</text>
<text x="106" y="91.7" transform="rotate(-90 106 91.7)">FREQ</text>
<text x="108.6" y="91.7" transform="rotate(-90 108.6 91.7)">GND</text>
<text x="144.1" y="91.7" transform="rotate(-90 144.1 91.7)">DUTY</text>
<text x="146.7" y="91.7" transform="rotate(-90 146.7 91.7)">DELAY</text>
<text x="149.2" y="91.7" transform="rotate(-90 149.2 91.7)">FREQ</text>
<text x="151.8" y="91.7" transform="rotate(-90 151.8 91.7)">GND</text>
<text x="187.3" y="91.7" transform="rotate(-90 187.3 91.7)">DUTY</text>
<text x="189.9" y="91.7" transform="rotate(-90 189.9 91.7)">DELAY</text>
<text x="192.4" y="91.7" transform="rotate(-90 192.4 91.7)">FREQ</text>
<text x="194.9" y="91.7" transform="rotate(-90 194.9 91.7)">GND</text>
<text x="37.4" y="97.1" transform="rotate(-90 37.4 97.1)">LEE_VALVE_PLUG_IN</text>
<text x="22.3" y="102.2">VAA</text>
<text x="33.2" y="104.7">S5</text>
<text x="62.8" y="102.2">GND</text>
<text x="106" y="102.2">GND</text>
<text x="149.2" y="102.2">GND</text>
<text x="192.4" y="102.2">GND</text>
<text x="37.4" y="117.4" transform="rotate(-90 37.4 117.4)">LEE_VALVE_PLUG_IN</text>
<text x="55.2" y="118.7">GND</text>
<text x="98.4" y="118.7">GND</text>
<text x="141.6" y="118.7">GND</text>
<text x="184.7" y="118.7">GND</text>
<text x="22.3" y="122.5">VAA</text>
<text x="33.2" y="125">S6</text>
<text x="37.4" y="137.7" transform="rotate(-90 37.4 137.7)">LEE_VALVE_PLUG_IN</text>
<text x="22.3" y="142.8">VAA</text>
<text x="33.2" y="145.3">S7</text>
<text x="60.4" y="153.5" transform="rotate(-90 60.4 153.5)">D9</text>
<text x="70.6" y="154" transform="rotate(-90 70.6 154)">D10</text>
<text x="80.7" y="154" transform="rotate(-90 80.7 154)">D11</text>
<text x="90.9" y="154" transform="rotate(-90 90.9 154)">D12</text>
<text x="101" y="154" transform="rotate(-90 101 154)">D13</text>
<text x="111.2" y="154" transform="rotate(-90 111.2 154)">D14</text>
<text x="121.4" y="154" transform="rotate(-90 121.4 154)">D15</text>
<text x="131.5" y="154" transform="rotate(-90 131.5 154)">D16</text>
<text x="37.4" y="158.1" transform="rotate(-90 37.4 158.1)">LEE_VALVE_PLUG_IN</text>
<text x="22.3" y="163.1">VAA</text>
<text x="33.2" y="165.7">S8</text>
<text x="55.2" y="163.1">GND</text>
<text x="65.4" y="163.1">GND</text>
<text x="75.5" y="163.1">GND</text>
<text x="85.7" y="163.1">GND</text>
<text x="95.8" y="163.1">GND</text>
<text x="106" y="163.1">GND</text>
<text x="116.2" y="163.1">GND</text>
<text x="126.3" y="163.1">GND</text>
<text x="37.4" y="178.4" transform="rotate(-90 37.4 178.4)">LEE_VALVE_PLUG_IN</text>
</g>
<g font-size="1.4" fill="#008484">
<text x="50.7" y="51.7" transform="rotate(-90 50.7 51.7)">R2</text>
<text x="54.7" y="48.7">C2</text>
<text x="63.4" y="51.7" transform="rotate(-90 63.4 51.7)">R1</text>
<text x="93.9" y="51.7" transform="rotate(-90 93.9 51.7)">R4</text>
<text x="97.9" y="48.7">C4</text>
<text x="106.6" y="51.7" transform="rotate(-90 106.6 51.7)">R3</text>
<text x="137.1" y="51.7" transform="rotate(-90 137.1 51.7)">R6</text>
<text x="141.1" y="48.7">C6</text>
<text x="149.8" y="51.7" transform="rotate(-90 149.8 51.7)">R5</text>
<text x="180.3" y="51.7" transform="rotate(-90 180.3 51.7)">R8</text>
<text x="184.3" y="48.7">C8</text>
<text x="193" y="51.7" transform="rotate(-90 193 51.7)">R7</text>
<text x="50.7" y="106.7" transform="rotate(-90 50.7 106.7)">R10</text>
<text x="54.8" y="103.3">C10</text>
<text x="63.4" y="106.3" transform="rotate(-90 63.4 106.3)">R9</text>
<text x="93.9" y="106.7" transform="rotate(-90 93.9 106.7)">R12</text>
<text x="98" y="103.3">C12</text>
<text x="106.6" y="106.7" transform="rotate(-90 106.6 106.7)">R11</text>
<text x="137.1" y="106.7" transform="rotate(-90 137.1 106.7)">R14</text>
<text x="141.1" y="103.3">C14</text>
<text x="149.8" y="106.7" transform="rotate(-90 149.8 106.7)">R13</text>
<text x="180.3" y="106.7" transform="rotate(-90 180.3 106.7)">R16</text>
<text x="184.3" y="103.3">C16</text>
<text x="193" y="106.7" transform="rotate(-90 193 106.7)">R15</text>
<text x="59.6" y="141" transform="rotate(-90 59.6 141)">R17</text>
<text x="69.8" y="141" transform="rotate(-90 69.8 141)">R18</text>
<text x="79.9" y="141" transform="rotate(-90 79.9 141)">R19</text>
<text x="90.1" y="141" transform="rotate(-90 90.1 141)">R20</text>
<text x="100.3" y="141" transform="rotate(-90 100.3 141)">R21</text>
<text x="110.4" y="141" transform="rotate(-90 110.4 141)">R22</text>
<text x="120.6" y="141" transform="rotate(-90 120.6 141)">R23</text>
<text x="130.7" y="141" transform="rotate(-90 130.7 141)">R24</text>
<text x="55.2" y="155.8" transform="rotate(-90 55.2 155.8)">LED_0805</text>
<text x="65.4" y="155.8" transform="rotate(-90 65.4 155.8)">LED_0805</text>
<text x="75.5" y="155.8" transform="rotate(-90 75.5 155.8)">LED_0805</text>
<text x="85.7" y="155.8" transform="rotate(-90 85.7 155.8)">LED_0805</text>
<text x="95.8" y="155.8" transform="rotate(-90 95.8 155.8)">LED_0805</text>
<text x="106" y="155.8" transform="rotate(-90 106 155.8)">LED_0805</text>
<text x="116.2" y="155.8" transform="rotate(-90 116.2 155.8)">LED_0805</text>
<text x="126.3" y="155.8" transform="rotate(-90 126.3 155.8)">LED_0805</text>
</g>
<g font-size="1.4" fill="#840000">
<text x="56.9" y="149.6" transform="rotate(-90 56.9 149.6)">1</text>
<text x="67.1" y="149.6" transform="rotate(-90 67.1 149.6)">1</text>
<text x="77.2" y="149.6" transform="rotate(-90 77.2 149.6)">1</text>
<text x="87.4" y="149.6" transform="rotate(-90 87.4 149.6)">1</text>
<text x="97.5" y="149.6" transform="rotate(-90 97.5 149.6)">1</text>
<text x="107.7" y="149.6" transform="rotate(-90 107.7 149.6)">1</text>
<text x="117.9" y="149.6" transform="rotate(-90 117.9 149.6)">1</text>
<text x="128" y="149.6" transform="rotate(-90 128 149.6)">1</text>
<text x="56.9" y="156" transform="rotate(-90 56.9 156)">2</text>
<text x="67.1" y="156" transform="rotate(-90 67.1 156)">2</text>
<text x="77.2" y="156" transform="rotate(-90 77.2 156)">2</text>
<text x="87.4" y="156" transform="rotate(-90 87.4 156)">2</text>
<text x="97.5" y="156" transform="rotate(-90 97.5 156)">2</text>
<text x="107.7" y="156" transform="rotate(-90 107.7 156)">2</text>
<text x="117.9" y="156" transform="rotate(-90 117.9 156)">2</text>
<text x="128" y="156" transform="rotate(-90 128 156)">2</text>
</g>
<g font-size="1.1" fill="#008484">
<text x="81.6" y="27">1uF</text>
<text x="124.8" y="27">1uF</text>
<text x="168" y="27">1uF</text>
<text x="211.2" y="27">1uF</text>
<text x="48.6" y="51.9" transform="rotate(-90 48.6 51.9)">137k</text>
<text x="53.4" y="51.1">10nF</text>
<text x="61.3" y="51.9" transform="rotate(-90 61.3 51.9)">205k</text>
<text x="91.8" y="51.9" transform="rotate(-90 91.8 51.9)">137k</text>
<text x="96.5" y="51.1">10nF</text>
<text x="104.5" y="51.9" transform="rotate(-90 104.5 51.9)">205k</text>
<text x="135" y="51.9" transform="rotate(-90 135 51.9)">137k</text>
<text x="139.7" y="51.1">10nF</text>
<text x="147.7" y="51.9" transform="rotate(-90 147.7 51.9)">205k</text>
<text x="178.1" y="51.9" transform="rotate(-90 178.1 51.9)">137k</text>
<text x="182.9" y="51.1">10nF</text>
<text x="190.8" y="51.9" transform="rotate(-90 190.8 51.9)">205k</text>
<text x="81.6" y="81.6">1uF</text>
<text x="124.8" y="81.6">1uF</text>
<text x="168" y="81.6">1uF</text>
<text x="211.2" y="81.6">1uF</text>
<text x="48.6" y="106.6" transform="rotate(-90 48.6 106.6)">137k</text>
<text x="53.4" y="105.7">10nF</text>
<text x="61.3" y="106.6" transform="rotate(-90 61.3 106.6)">205k</text>
<text x="91.8" y="106.6" transform="rotate(-90 91.8 106.6)">137k</text>
<text x="96.5" y="105.7">10nF</text>
<text x="104.5" y="106.6" transform="rotate(-90 104.5 106.6)">205k</text>
<text x="135" y="106.6" transform="rotate(-90 135 106.6)">137k</text>
<text x="139.7" y="105.7">10nF</text>
<text x="147.7" y="106.6" transform="rotate(-90 147.7 106.6)">205k</text>
<text x="178.1" y="106.6" transform="rotate(-90 178.1 106.6)">137k</text>
<text x="182.9" y="105.7">10nF</text>
<text x="190.8" y="106.6" transform="rotate(-90 190.8 106.6)">205k</text>
<text x="57.5" y="140.6" transform="rotate(-90 57.5 140.6)">300</text>
<text x="67.6" y="140.6" transform="rotate(-90 67.6 140.6)">300</text>
<text x="77.8" y="140.6" transform="rotate(-90 77.8 140.6)">300</text>
<text x="88" y="140.6" transform="rotate(-90 88 140.6)">300</text>
<text x="98.1" y="140.6" transform="rotate(-90 98.1 140.6)">300</text>
<text x="108.3" y="140.6" transform="rotate(-90 108.3 140.6)">300</text>
<text x="118.4" y="140.6" transform="rotate(-90 118.4 140.6)">300</text>
<text x="128.6" y="140.6" transform="rotate(-90 128.6 140.6)">300</text>
</g>
</svg>
